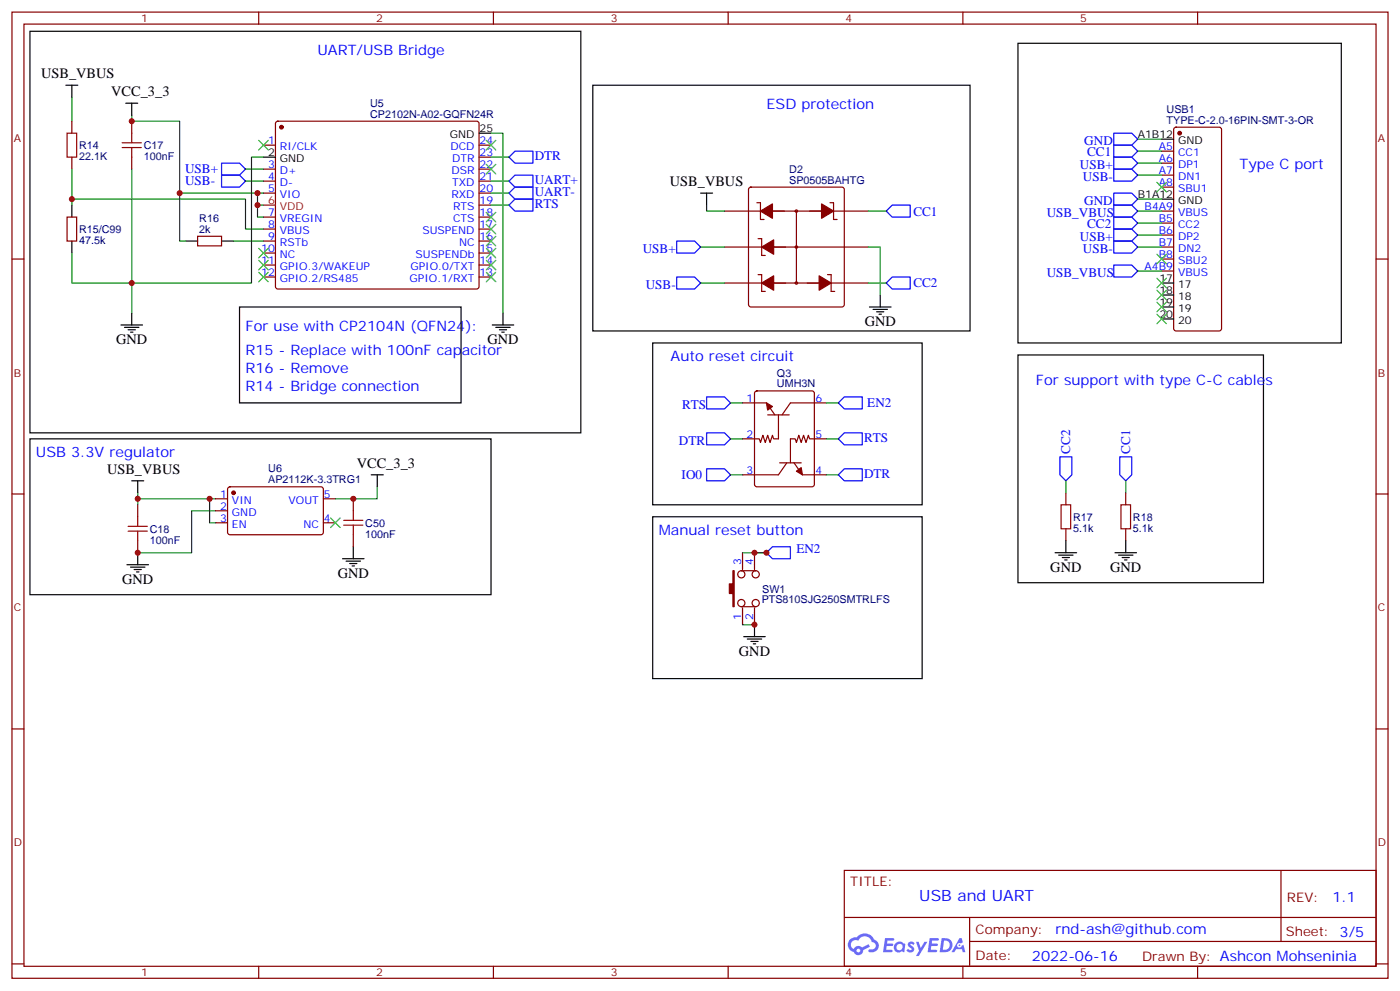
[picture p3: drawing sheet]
<svg xmlns="http://www.w3.org/2000/svg" width="412mm" height="292mm" viewBox="0 0 412 292" stroke-linecap="round" stroke-linejoin="round" font-family="sans-serif">
<g fill="none" stroke="#870000" stroke-width=".35">
<path d="M3.5 3.6h405.4v284.3h-405.4zM7.1 7.1h398.2v277.3h-398.2zM76.2 3.6v3.5M145.3 3.6v3.5M214.5 3.6v3.5M283.6 3.6v3.5M352.8 3.6v3.5M3.5 76.2h3.6M405.3 76.2h3.6M3.5 145.4h3.6M405.3 145.4h3.6M3.5 214.5h3.6"/>
<path d="M405.3 214.5h3.6M248.7 256.2h156.6v28.2h-156.6zM377.3 256.2v20.9M248.7 270h156.5M285.6 277.1h119.6M285.6 270v14.1M3.5 283.7h3.6M76.2 284.4v3.5M145.3 284.4v3.5M214.5 284.4v3.5M283.6 284.4v3.5M352.8 284.4v3.5"/>
<path d="M405.3 283.7h3.6"/>
</g>
<g fill="#5487ff">
<path d="M267.7 277.3a1.22 1.22 0 0 1 1.7 .3l-.4 .6a.47 .47 0 0 0-.3-.4 .47 .47 0 0 0-.5 .2l.1 .2a1.14 1.14 0 0 1 .8 1.7 1.14 1.14 0 0 1-1.9 0l-.2-.2 .5-.5 .7 .4a.29 .29 0 0 0 .3-.2 .29 .29 0 0 0-.2-.4 1.04 1.04 0 0 1-.6-1.7z"/>
<path d="M260.7 276.1h2.4l.3 .2-.2 .5h-1.8l-.1 .9h1.5l.3 .3-.3 .4h-1.6l-.2 1.1 1.7 .1 .2 .3-.2 .3h-2.6z"/>
<path d="M273.8 276.1h2.4l.3 .2-.1 .5h-1.8l-.2 .9h1.6l.3 .3-.4 .4h-1.6l-.1 1.1 1.7 .1 .2 .3-.2 .3h-2.6z"/>
<path d="M282.6 276.1h.7l.3 1.2-.6 .4a.69 .69 0 0 0-1 .2 .69 .69 0 0 0 .4 1 .69 .69 0 0 0 .9-.6l.5-.3 .6 2.2h-.8l-.2-.9h-1.8l-.5 .9h-.8z"/>
<path d="M269.8 277.2h.8l.6 1.8 1.1-1.8h.9l-2.6 4.2h-.8l.9-1.6z"/>
<path d="M277.4 276.1l-.6 4.1h1.3a2.11 2.11 0 0 0 2.5-2.1 2.11 2.11 0 0 0-2.5-2zM278.1 276.8a1.39 1.39 0 0 1 1.7 1.4 1.39 1.39 0 0 1-1.8 1.3h-.3z"/>
<path d="M263.7 277.7a1.54 1.54 0 0 0-.1 2.1 1.54 1.54 0 0 0 2.2 .2l.6 .2 .3-2.3-.2-.2-.4-.1a1.49 1.49 0 0 0-2.4 .1zM264 278.7a.94 .94 0 0 1 1.8 0 .94 .94 0 0 1-1.8 0z"/>
<path d="M250.4 276.5a2.18 2.18 0 0 0 1.1 3.7 1.44 1.44 0 0 0 1.6 .9 1.44 1.44 0 0 0 1.2-1.5l2-1-.5-.7-1.9 .9a1.47 1.47 0 0 0-2.4 .5 1.39 1.39 0 0 1-.7-2 1.39 1.39 0 0 1 2-.4 2.12 2.12 0 0 1 2.2-1.3 2.12 2.12 0 0 1 1.9 1.6 1.14 1.14 0 0 1 1.1 1.5 1.14 1.14 0 0 1-1.7 .7 .43 .43 0 0 0-.5 .3 .43 .43 0 0 0 .4 .5 1.98 1.98 0 0 0 2.5-1.2 1.98 1.98 0 0 0-1.2-2.5 3.1 3.1 0 0 0-5.3-.7l-.9 .1zM252.3 279.8a.55 .55 0 0 1 1.1 0 .55 .55 0 0 1-1.1 0z"/>
<circle cx="282.6" cy="278.2" r=".26"/>
</g>
<g fill="none" stroke="#00f" stroke-width=".35">
<path d="M328.1 39.2h5.3l1.7 1.8-1.7 1.7h-5.3zM65.3 51.5h5.3l1.7 1.8-1.7 1.8h-5.3zM65.3 48h5.3l1.7 1.8-1.7 1.7h-5.3zM149.9 56.8l1.8-1.7h5.3v3.5h-5.3zM149.9 53.3l1.8-1.8h5.3v3.6h-5.3zM149.9 46.2l1.8-1.7h5.3v3.5h-5.3zM328.1 46.2h5.3l1.7 1.8-1.7 1.8h-5.3zM328.1 49.8h5.3l1.7 1.7-1.7 1.8h-5.3zM328.1 42.7h5.3l1.7 1.8-1.7 1.7h-5.3zM328.1 56.8h5.3l1.7 1.8-1.7 1.8h-5.3zM149.9 60.4l1.8-1.8h5.3v3.5h-5.3zM199.3 70.9h5.3l1.8 1.8-1.8 1.8h-5.3z"/>
<path d="M262.8 60.4h5.3v3.5h-5.3l-1.7-1.8zM328.1 70.9h5.3l1.7 1.8-1.7 1.8h-5.3zM328.1 67.4h5.3l1.7 1.8-1.7 1.7h-5.3zM328.1 60.4h5.3l1.7 1.7-1.7 1.8h-5.3zM328.1 78h5.3l1.7 1.8-1.7 1.7h-5.3zM328.1 63.9h5.3l1.7 1.8-1.7 1.7h-5.3zM199.3 81.5h5.3l1.8 1.8-1.8 1.8h-5.3zM261.1 83.3l1.7-1.8h5.3v3.6h-5.3zM208.1 116.8h5.3l1.8 1.8-1.8 1.7h-5.3zM246.9 118.6l1.8-1.8h5.3v3.5h-5.3zM208.1 127.4h5.3l1.8 1.8-1.8 1.7h-5.3zM208.1 138h5.3l1.8 1.7-1.8 1.8h-5.3z"/>
<path d="M246.9 129.2l1.8-1.8h5.3v3.5h-5.3zM246.9 139.7l1.8-1.7h5.3v3.5h-5.3zM312.2 134.4h3.5v5.3l-1.7 1.8-1.8-1.8zM329.8 134.4h3.6v5.3l-1.8 1.8-1.8-1.8zM225.8 162.7l1.7-1.8h5.3v3.5h-5.3z"/>
</g>
<g fill="none" stroke="#870000" stroke-width=".35">
<path d="M21.2 35.7v3.5M38.8 35.7v3.5M81.4 35.9l.4-.2h58.6l.5 .2 .2 .5v47.9l-.2 .5-.5 .3h-58.6l-.5-.3-.2-.5v-47.9zM346 37.6l.4-.2h12.7l.7 .5v58.8l-.2 .5-.5 .2h-12.7l-.5-.2-.2-.5v-58.6zM21.2 46.2v3.6M38.8 46.2v3.6M77.6 42.7h3.5M77.6 49.8h3.5M77.6 53.3h3.5M77.6 56.8h3.5M141.1 42.7h3.5M141.1 49.8h3.5"/>
<path d="M141.1 53.3h3.5M141.1 56.8h3.5M141.1 46.2h3.5M220.7 55.3l.5-.2h26.8l.5 .2 .2 .5v33.8l-.2 .5-.5 .2h-26.8l-.5-.2-.2-.5v-33.8zM223 59.7h1v4.9h1.1M244.5 59.7h1v4.9h1.1M342.2 44.5h3.5M342.2 48h3.5M342.2 51.5h3.5M342.2 55.1h3.5M19.8 63.9h2.8v7h-2.8zM58.2 69.5h7.1v2.9h-7.1z"/>
<path d="M77.6 63.9h3.5M77.6 67.4h3.5M77.6 70.9h3.5M77.6 74.5h3.5M77.6 78h3.5M141.1 63.9h3.5M141.1 67.4h3.5M141.1 70.9h3.5M141.1 74.5h3.5M141.1 78h3.5M141.1 60.4h3.5M213.4 72.7h42.4"/>
<path d="M213.4 62.1h42.4M223.3 70.2h1.1v5h1M234.6 62.1v21.2M342.2 72.7h3.5M342.2 62.1h3.5M342.2 65.7h3.5M342.2 69.2h3.5M342.2 76.2h3.5M342.2 79.8h3.5M77.6 81.5h3.5M141.1 81.5h3.5M213.4 83.3h42.4"/>
<path d="M223.3 80.8h1.1v5h1M243.8 80.8h1v5h1.1M218.7 118.6h7.1l2.4 3.5M222.5 115.2l.5-.2h16.2l.6 .5 .1 27.1-.5 .6-16.4 .1-.7-.5-.1-27.1zM243.4 118.6h-10.6l-2.4 3.5M226.1 122.1h6.4M229.3 122.1v7.1h-1.4l-.4-1.1-.7 2.1-.7-2.1-.7 2.1-.7-2.1-.7 2.1-.3-1h-5M229.7 136.2h6.3M231.8 136.2l-2.5 3.5h-10.6M233.9 136.2l2.5 3.5h7M243.4 129.2h-4.9l-.4-1.1-.7 2.1-.7-2.1-.7 2.1-.7-2.1-.7 2.1-.4-1h-1.4v7M40.6 148.6v3.5"/>
<path d="M40.6 159.1v3.6M63.5 146.8h3.5M63.5 150.3h3.5M63.5 153.8h3.5M67.3 143.5l.4-.2h27.1l.4 .7v12.9l-.7 .5-27-.1-.5-.6v-12.7zM95.2 146.8h3.6M95.2 153.8h3.6M104.1 146.8v3.5M104.1 157.4v3.5M314 145v3.6M314 155.6v3.5M331.6 145v3.6"/>
<path d="M331.6 155.6v3.5M218.4 178.5h4.2M218.4 168h4.2M218.7 162.7v4.9M218.7 178.9v4.9M222.2 162.7v4.9M222.2 178.9v4.9"/>
<circle cx="234.6" cy="62.1" r=".35"/>
<circle cx="234.6" cy="72.7" r=".35"/>
<circle cx="234.6" cy="83.3" r=".35"/>
<circle cx="218.4" cy="169" r="1.06"/>
<circle cx="218.4" cy="177.5" r="1.06"/>
<circle cx="222.6" cy="169" r="1.06"/>
<circle cx="222.6" cy="177.5" r="1.06"/>
</g>
<g fill="#870000" stroke="#870000" stroke-width=".35">
<path d="M241.3 81.2l3.5 2.1-3.5 2.1z"/>
<path d="M224.4 83.3l3.5-2.1v4.2z"/>
<path d="M224 62.1l3.5-2.1v4.2z"/>
<path d="M242 60l3.5 2.1-3.5 2.1z"/>
<path d="M224.4 72.7l3.5-2.1v4.2z"/>
<path d="M234.6 138.7l1.4-1.1 .4 2.1z"/>
<path d="M225.8 118.6l1.7 1-1.4 1.1z"/>
<path d="M215.9 168h.4v10.5h-.4v-3.8h-1.1v-2.9h1.1z"/>
<circle cx="82.9" cy="37.4" r=".53"/>
<circle cx="68.8" cy="145" r=".53"/>
<circle cx="347.5" cy="39.2" r=".53"/>
</g>
<g fill="none" stroke="#008700" stroke-width=".35">
<path d="M21.2 28.6v7.1M38.8 33.9v1.8h14.1v35.2h1.8M144.6 39.2h3.6v52.9M21.2 49.8v8.8h51.1v8.8h5.3M21.2 58.6v1.8M38.8 49.8v33.5h-17.6v-8.8M52.9 56.8h22.9M72.3 49.8h5.3M72.3 53.3h5.3M77.6 56.8h-1.8v3.6h1.8M77.6 46.2h-3.5v37.1h-35.3v8.8M144.6 53.3h5.3"/>
<path d="M144.6 46.2h5.3M144.6 56.8h5.3M335.1 44.5h7.1M335.1 41h7.1M335.1 48h7.1M335.1 51.5h7.1M335.1 58.6h7.1M68.8 70.9h8.8M75.8 60.4v3.5h1.8M144.6 60.4h5.3M206.4 72.7h7M208.1 60.4v1.7h5.3"/>
<path d="M255.8 72.7h3.5v14.1M255.8 62.1h5.3M335.1 62.1h7.1M335.1 65.7h7.1M335.1 69.2h7.1M335.1 72.7h7.1M335.1 79.8h7.1M206.4 83.3h7M255.8 83.3h5.3M215.2 118.6h3.5M243.4 118.6h3.5M215.2 129.2h3.5"/>
<path d="M215.2 139.7h3.5M243.4 129.2h3.5M243.4 139.7h3.5M40.6 145v1.8M61.7 146.8v7h1.8M63.5 146.8h-22.9v1.8M63.5 150.3h-7.1v12.4h-15.8M111.1 143.3v3.5h-12.3M314 141.5v3.5M331.6 141.5v3.5M218.7 162.7h7.1M218.7 183.8h3.5"/>
</g>
<g fill="none" stroke="#a10000" stroke-width=".35">
<path d="M19.8 39.2h2.8v7h-2.8zM38.8 39.2v2.8M36 43.4h5.6M36 42h5.6M38.8 43.4v2.8M37.7 156.3h5.7M37.7 154.9h5.7M40.6 152.1v2.8M40.6 156.3v2.8M101.2 154.6h5.7M101.2 153.1h5.7M104.1 150.3v2.8"/>
<path d="M104.1 154.6v2.8M312.6 148.6h2.8v7h-2.8zM330.2 148.6h2.8v7h-2.8z"/>
</g>
<g fill="none" stroke="#000" stroke-width=".35">
<path d="M8.8 9.2h162.3v118.2h-162.3zM299.9 12.7h95.2v88.2h-95.2zM19.4 25.1h3.5M21.2 25.1v3.5M37 30.4h3.6M38.8 30.4v3.5M141.1 39.2h3.5M174.6 25.1h111.2v72.3h-111.2zM77.6 46.2h3.5M206.4 56.8h3.5M208.1 56.8v3.6M342.2 41h3.5"/>
<path d="M342.2 58.6h3.5M21.2 60.4v3.5M21.2 70.9v3.6M54.7 70.9h3.5M65.3 70.9h3.5M35.6 95.6h6.4M36.7 96.3h4.2M37.7 97h2.2M38.5 97.8h.7M38.8 92.1v3.5M70.6 90.3h65.2v28.3h-65.2zM145 95.6h6.3"/>
<path d="M146 96.3h4.3M147.1 97h2.1M147.8 97.8h.7M148.2 92.1v3.5M256.1 90.3h6.4M257.2 91.1h4.2M258.2 91.8h2.1M258.9 92.5h.7M259.3 86.8v3.5M342.2 83.3h3.5M342.2 86.8h3.5M342.2 90.3h3.5"/>
<path d="M342.2 93.9h3.5M192.3 100.9h79.3v47.7h-79.3zM299.9 104.5h72.3v67h-72.3zM8.8 129.2h135.8v45.8h-135.8zM109.4 139.7h3.5M111.1 139.7v3.6M38.8 141.5h3.5M40.6 141.5v3.5M192.3 152.1h79.3v47.6h-79.3zM314 159.1v3.6M331.6 159.1v3.6M37.4 166.2h6.3"/>
<path d="M38.5 166.9h4.2M39.5 167.6h2.1M40.2 168.3h.7M40.6 162.7v3.5M100.9 164.4h6.3M102 165.1h4.2M103 165.8h2.1M103.7 166.5h.7M104.1 160.9v3.5M310.8 162.7h6.3M311.9 163.4h4.2M312.9 164.1h2.1"/>
<path d="M313.6 164.8h.7M328.4 162.7h6.4M329.5 163.4h4.2M330.6 164.1h2.1M331.3 164.8h.7M219.1 187.4h6.3M220.1 188.1h4.3M221.2 188.8h2.1M221.9 189.5h.7M222.2 183.8v3.6"/>
</g>
<path d="M77.6 60.4h3.5" fill="none" stroke="#f00" stroke-width=".35"/>
<g fill="none" stroke="#3c3" stroke-width=".35">
<path d="M76.2 41.3l2.8 2.8M79 41.3l-2.8 2.8M143.2 41.3l2.8 2.8M143.2 48.4l2.8 2.8M146 41.3l-2.8 2.8M146 48.4l-2.8 2.8M340.8 53.7l2.8 2.8M343.6 53.7l-2.8 2.8M76.2 73.1l2.8 2.8M76.2 76.6l2.8 2.8M79 73.1l-2.8 2.8M79 76.6l-2.8 2.8"/>
<path d="M143.2 76.6l2.8 2.8M143.2 73.1l2.8 2.8M143.2 62.5l2.8 2.8M143.2 66l2.8 2.8M143.2 69.5l2.8 2.9M146 76.6l-2.8 2.8M146 73.1l-2.8 2.8M146 62.5l-2.8 2.8M146 66l-2.8 2.8M146 69.5l-2.8 2.9M340.8 74.8l2.8 2.8M343.6 74.8l-2.8 2.8"/>
<path d="M76.2 80.1l2.8 2.8M79 80.1l-2.8 2.8M143.2 80.1l2.8 2.8M146 80.1l-2.8 2.8M340.8 81.9l2.8 2.8M340.8 85.4l2.8 2.8M340.8 88.9l2.8 2.9M340.8 92.5l2.8 2.8M343.6 81.9l-2.8 2.8M343.6 85.4l-2.8 2.8M343.6 88.9l-2.8 2.9M343.6 92.5l-2.8 2.8"/>
<path d="M97.4 152.4l2.8 2.9M100.2 152.4l-2.8 2.9"/>
</g>
<g fill="#c00">
<circle cx="75.8" cy="60.4" r=".88"/>
<circle cx="222.3" cy="162.7" r=".88"/>
<circle cx="225.8" cy="162.7" r=".88"/>
<circle cx="21.2" cy="58.6" r=".88"/>
<circle cx="75.8" cy="56.8" r=".88"/>
<circle cx="40.6" cy="146.8" r=".88"/>
<circle cx="40.6" cy="162.7" r=".88"/>
<circle cx="38.8" cy="83.3" r=".88"/>
<circle cx="222.3" cy="183.8" r=".88"/>
<circle cx="61.7" cy="146.8" r=".88"/>
<circle cx="38.8" cy="35.7" r=".88"/>
<circle cx="52.9" cy="56.8" r=".88"/>
<circle cx="104.1" cy="146.8" r=".88"/>
</g>
<text font-size="4.6" fill="#00f" x="270.8" y="265.2">USB and UART</text>
<g font-size="4.2" fill="#00f">
<text x="93.5" y="16.3">UART/USB Bridge</text>
<text x="225.8" y="32.1">ESD protection</text>
<text x="365.1" y="49.8">Type C port</text>
<text x="72.3" y="97.4">For use with CP2104N (QFN24):</text>
<text x="72.3" y="104.5">R15 - Replace with 100nF capacitor</text>
<text x="197.6" y="106.2">Auto reset circuit</text>
<text x="72.3" y="109.7">R16 - Remove</text>
<text x="305.2" y="113.3">For support with type C-C cables</text>
<text x="72.3" y="115">R14 - Bridge connection</text>
<text x="10.6" y="134.4">USB 3.3V regulator</text>
<text x="194" y="157.4">Manual reset button</text>
<text x="392.5" y="265.4">1.1</text>
<text x="310.9" y="275">rnd-ash@github.com</text>
<text x="304" y="282.8">2022-06-16</text>
</g>
<g font-size="4.2">
<text x="12.1" y="22.9">USB_VBUS</text>
<text x="32.8" y="28.3">VCC_3_3</text>
<text x="197.3" y="54.7">USB_VBUS</text>
<text x="254.7" y="96">GND</text>
<text x="34.2" y="101.3">GND</text>
<text x="143.6" y="101.3">GND</text>
<text x="105.1" y="137.6">VCC_3_3</text>
<text x="31.5" y="139.4">USB_VBUS</text>
<text x="36" y="171.8">GND</text>
<text x="99.5" y="170.1">GND</text>
<text x="309.4" y="168.3">GND</text>
<text x="327" y="168.3">GND</text>
<text x="217.7" y="193">GND</text>
</g>
<g font-size="3.9" fill="#00f">
<text x="157.5" y="47.1">DTR</text>
<text x="319.4" y="42.6">GND</text>
<text x="320.2" y="45.8">CC1</text>
<text x="54.5" y="51">USB+</text>
<text x="318.1" y="49.8">USB+</text>
<text x="319" y="53.3">USB-</text>
<text x="54.5" y="54.6">USB-</text>
<text x="157.5" y="57.7">UART-</text>
<text x="157.5" y="54.2">UART+</text>
<text x="157.5" y="61.2">RTS</text>
<text x="269.1" y="63.4">CC1</text>
<text x="308.3" y="63.9">USB_VBUS</text>
<text x="319.4" y="60.4">GND</text>
<text x="318.1" y="70.9">USB+</text>
<text x="320.2" y="67">CC2</text>
<text x="189.3" y="74.3">USB+</text>
<text x="319" y="74.5">USB-</text>
<text x="308.3" y="81.5">USB_VBUS</text>
<text x="190.2" y="84.9">USB-</text>
<text x="269.1" y="84.5">CC2</text>
<text x="255.5" y="119.9">EN2</text>
<text x="200.9" y="120.3">RTS</text>
<text x="200" y="130.9">DTR</text>
<text x="254.5" y="130">RTS</text>
<text x="315.3" y="133.5" transform="rotate(-90 315.3 133.5)">CC2</text>
<text x="332.9" y="133.5" transform="rotate(-90 332.9 133.5)">CC1</text>
<text x="200.8" y="141">IO0</text>
<text x="254.5" y="140.6">DTR</text>
<text x="234.6" y="162.7">EN2</text>
</g>
<g font-size="3.9" fill="#800">
<text x="250.5" y="260.7">TITLE:</text>
<text x="379.1" y="265.4">REV:</text>
<text x="287.4" y="274.9">Company:</text>
<text x="378.7" y="275.6">Sheet: 3/5</text>
<text x="287.4" y="282.6">Date:</text>
<text x="336.4" y="282.7">Drawn By: Ashcon Mohseninia</text>
</g>
<g font-size="3.2" fill="#800">
<text x="41.6" y="6.6">1</text>
<text x="110.8" y="6.6">2</text>
<text x="179.9" y="6.6">3</text>
<text x="249.1" y="6.6">4</text>
<text x="318.2" y="6.6">5</text>
<text x="4.1" y="41.7">A</text>
<text x="405.9" y="41.7">A</text>
<text x="4.1" y="110.8">B</text>
<text x="405.9" y="110.8">B</text>
<text x="4.1" y="180">C</text>
<text x="405.9" y="180">C</text>
<text x="4.1" y="249.1">D</text>
<text x="405.9" y="249.1">D</text>
<text x="41.6" y="287.4">1</text>
<text x="110.8" y="287.4">2</text>
<text x="179.9" y="287.4">3</text>
<text x="249.1" y="287.4">4</text>
<text x="318.2" y="287.4">5</text>
</g>
<g font-size="3.2" fill="#000080">
<text x="109" y="34.6">CP2102N-A02-GQFN24R</text>
<text x="109" y="31.4">U5</text>
<text x="343.6" y="33.2">USB1</text>
<text x="343.6" y="36.4">TYPE-C-2.0-16PIN-SMT-3-OR</text>
<text x="23.3" y="47">22.1K</text>
<text x="23.3" y="43.9">R14</text>
<text x="42.3" y="47.1">100nF</text>
<text x="42.3" y="43.9">C17</text>
<text x="232.5" y="50.9">D2</text>
<text x="232.5" y="54">SP0505BAHTG</text>
<text x="58.7" y="65.3">R16</text>
<text x="23.3" y="71.7">47.5k</text>
<text x="23.3" y="68.6">R15/C99</text>
<text x="58.7" y="68.5">2k</text>
<text x="228.9" y="114">UMH3N</text>
<text x="228.9" y="110.9">Q3</text>
<text x="79" y="142.2">AP2112K-3.3TRG1</text>
<text x="79" y="139">U6</text>
<text x="107.6" y="155">C50</text>
<text x="316.1" y="153.2">R17</text>
<text x="333.7" y="153.2">R18</text>
<text x="44.1" y="160">100nF</text>
<text x="44.1" y="156.7">C18</text>
<text x="107.6" y="158.2">100nF</text>
<text x="316.1" y="156.4">5.1k</text>
<text x="333.7" y="156.4">5.1k</text>
<text x="224.4" y="177.6">PTS810SJG250SMTRLFS</text>
<text x="224.5" y="174.4">SW1</text>
</g>
<g font-size="3.2">
<text x="132.5" y="40.6">GND</text>
<text x="141.3" y="38.8">25</text>
<text x="335.2" y="40.6">A1B12</text>
<text x="78.9" y="45.9">2</text>
<text x="82.4" y="47.7">GND</text>
<text x="347" y="42.4">GND</text>
<text x="335.2" y="58.2">B1A12</text>
<text x="347" y="60">GND</text>
<text x="341.5" y="82.9">17</text>
<text x="341.5" y="86.5">18</text>
<text x="341.5" y="90">19</text>
<text x="347" y="84.7">17</text>
<text x="347" y="88.2">18</text>
<text x="341.5" y="93.5">20</text>
<text x="347" y="91.8">19</text>
<text x="347" y="95.3">20</text>
</g>
<g font-size="3.2" fill="#00f">
<text x="78.9" y="42.4">1</text>
<text x="82.4" y="44.1">RI/CLK</text>
<text x="132.7" y="44.1">DCD</text>
<text x="133.2" y="47.7">DTR</text>
<text x="141.3" y="45.9">23</text>
<text x="141.3" y="42.4">24</text>
<text x="341.4" y="44.1">A5</text>
<text x="341.4" y="47.7">A6</text>
<text x="347" y="45.9">CC1</text>
<text x="78.9" y="49.4">3</text>
<text x="78.9" y="53">4</text>
<text x="82.4" y="51.2">D+</text>
<text x="133" y="51.2">DSR</text>
<text x="141.3" y="53">21</text>
<text x="141.3" y="49.4">22</text>
<text x="341.4" y="51.2">A7</text>
<text x="347" y="49.4">DP1</text>
<text x="347" y="53">DN1</text>
<text x="78.9" y="56.5">5</text>
<text x="82.4" y="54.7">D-</text>
<text x="82.4" y="58.2">VIO</text>
<text x="133" y="58.2">RXD</text>
<text x="133.2" y="54.7">TXD</text>
<text x="141.3" y="56.5">20</text>
<text x="341.4" y="54.7">A8</text>
<text x="347" y="56.5">SBU1</text>
<text x="78.9" y="63.5">7</text>
<text x="82.4" y="65.3">VREGIN</text>
<text x="133.5" y="65.3">CTS</text>
<text x="133.5" y="61.8">RTS</text>
<text x="141.3" y="63.5">18</text>
<text x="141.3" y="60">19</text>
<text x="337.2" y="61.8">B4A9</text>
<text x="341.4" y="65.3">B5</text>
<text x="347" y="63.5">VBUS</text>
<text x="78.9" y="67.1">8</text>
<text x="78.9" y="70.6">9</text>
<text x="82.4" y="68.8">VBUS</text>
<text x="124.4" y="68.8">SUSPEND</text>
<text x="141.3" y="70.6">16</text>
<text x="141.3" y="67.1">17</text>
<text x="341.4" y="68.8">B6</text>
<text x="347" y="67.1">CC2</text>
<text x="347" y="70.6">DP2</text>
<text x="76.9" y="74.1">10</text>
<text x="76.9" y="77.6">11</text>
<text x="82.4" y="72.4">RSTb</text>
<text x="82.4" y="75.9">NC</text>
<text x="122.4" y="75.9">SUSPENDb</text>
<text x="135.2" y="72.4">NC</text>
<text x="141.3" y="77.6">14</text>
<text x="141.3" y="74.1">15</text>
<text x="341.4" y="72.4">B7</text>
<text x="341.4" y="75.9">B8</text>
<text x="347" y="74.1">DN2</text>
<text x="347" y="77.6">SBU2</text>
<text x="76.9" y="81.2">12</text>
<text x="82.4" y="79.4">GPIO.3/WAKEUP</text>
<text x="82.4" y="82.9">GPIO.2/RS485</text>
<text x="120.6" y="82.9">GPIO.1/RXT</text>
<text x="120.9" y="79.4">GPIO.0/TXT</text>
<text x="141.3" y="81.2">13</text>
<text x="337.2" y="79.4">A4B9</text>
<text x="347" y="81.2">VBUS</text>
<text x="219.9" y="118.2">1</text>
<text x="240.2" y="118.2">6</text>
<text x="219.9" y="128.8">2</text>
<text x="240.2" y="128.8">5</text>
<text x="219.9" y="139.4">3</text>
<text x="240.2" y="139.4">4</text>
<text x="64.8" y="146.4">1</text>
<text x="64.8" y="150">2</text>
<text x="68.3" y="148.2">VIN</text>
<text x="85" y="148.2">VOUT</text>
<text x="95.4" y="146.4">5</text>
<text x="64.8" y="153.5">3</text>
<text x="68.3" y="151.7">GND</text>
<text x="68.3" y="155.3">EN</text>
<text x="89.4" y="155.3">NC</text>
<text x="95.4" y="153.5">4</text>
<text x="218.4" y="166.2" transform="rotate(-90 218.4 166.2)">3</text>
<text x="221.9" y="166.2" transform="rotate(-90 221.9 166.2)">4</text>
<text x="218.4" y="182.3" transform="rotate(-90 218.4 182.3)">1</text>
<text x="221.9" y="182.3" transform="rotate(-90 221.9 182.3)">2</text>
</g>
<g font-size="3.2" fill="#f00">
<text x="78.9" y="60">6</text>
<text x="82.4" y="61.8">VDD</text>
</g>
</svg>
